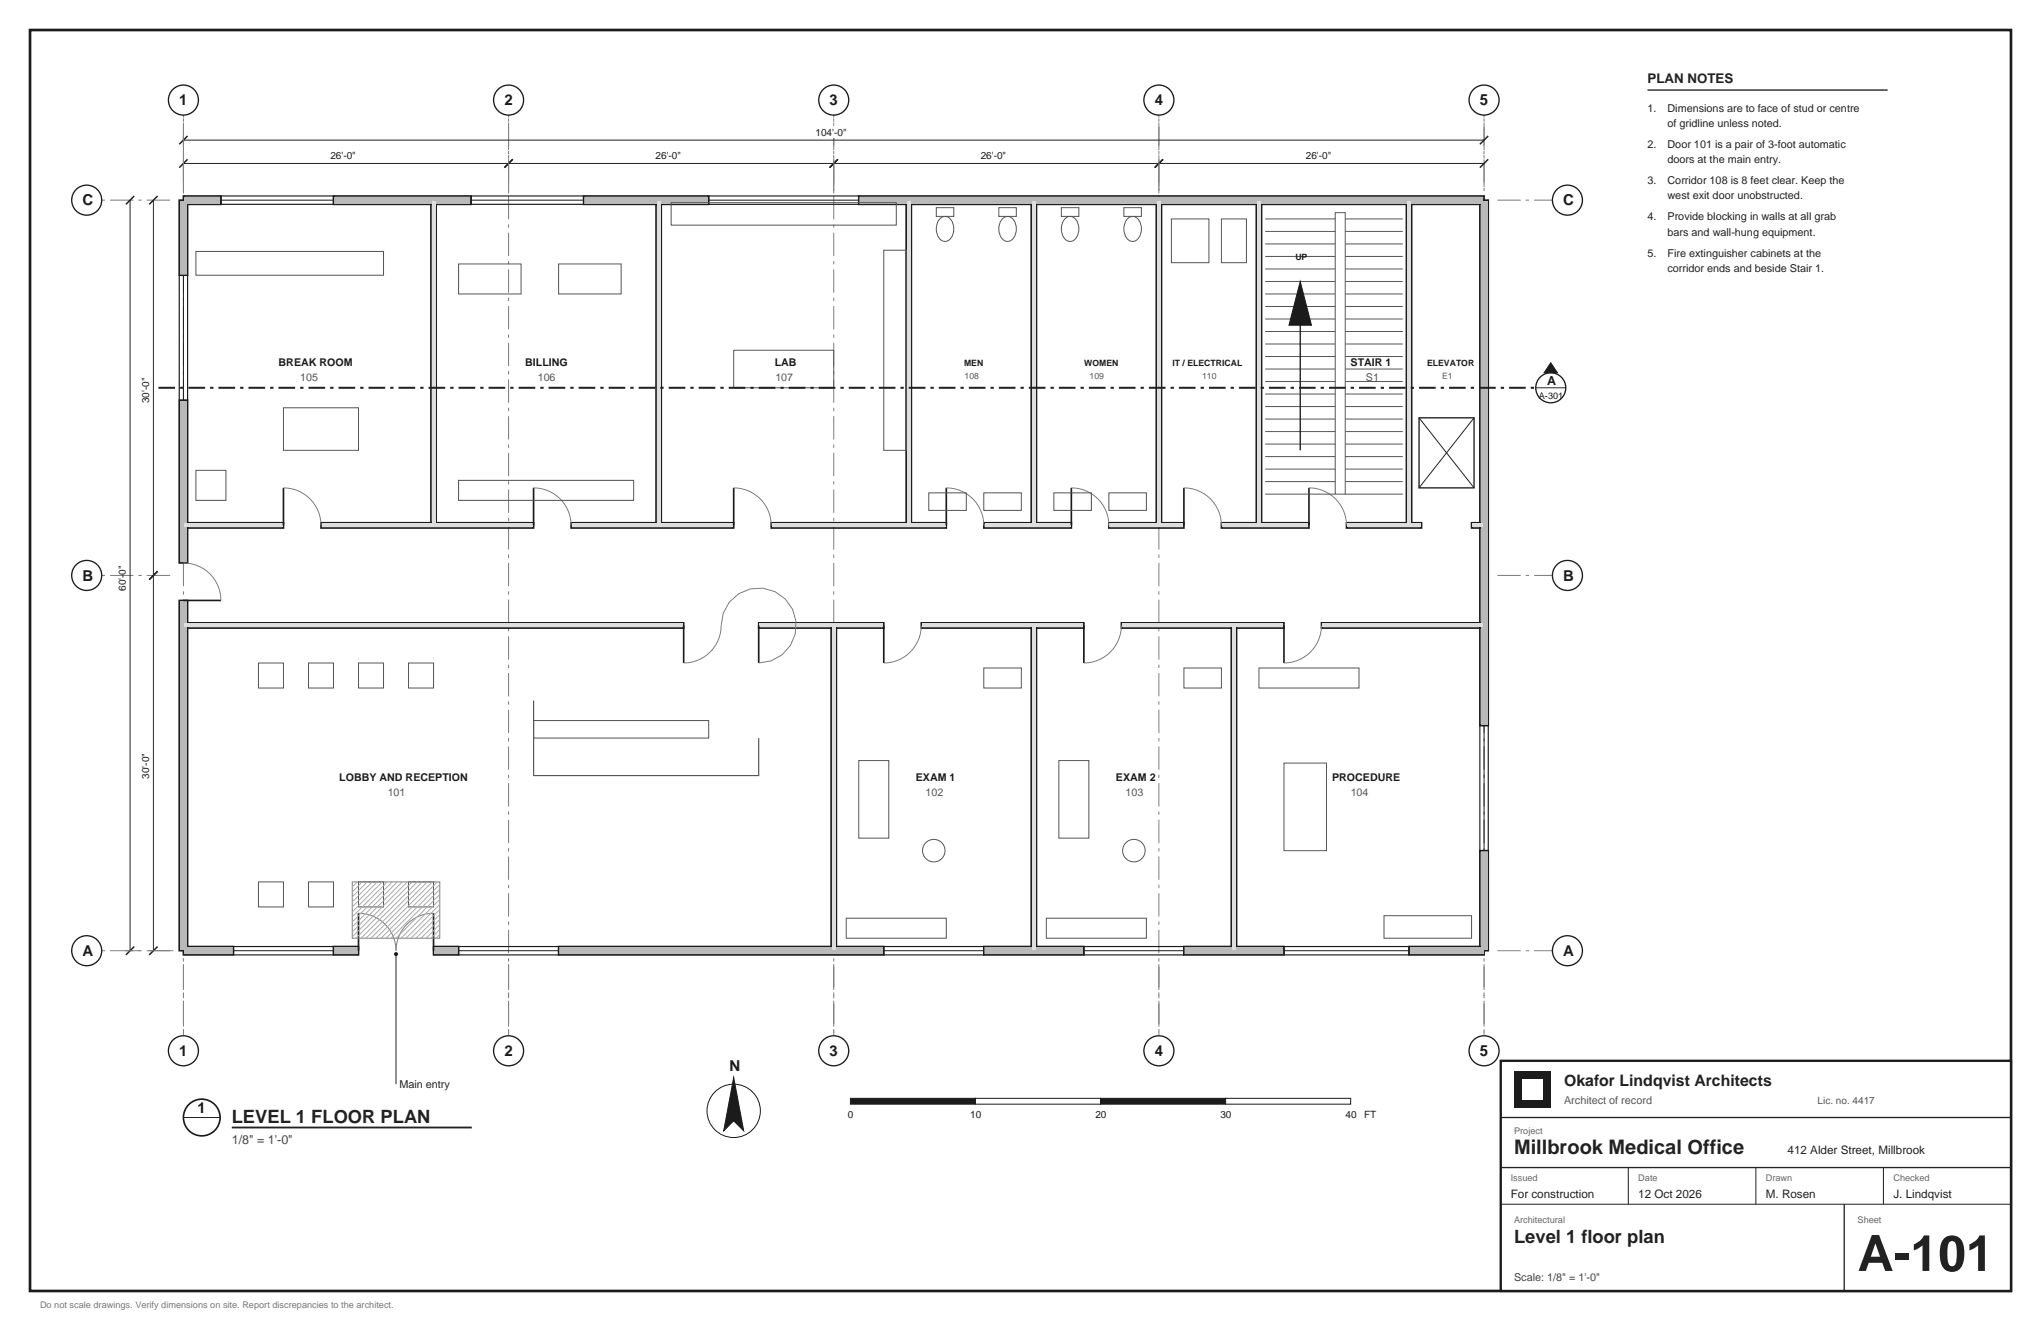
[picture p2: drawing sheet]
<svg xmlns="http://www.w3.org/2000/svg" width="432mm" height="279mm" viewBox="0 0 432 279" stroke-linecap="round" stroke-linejoin="round" font-family="sans-serif">
<path d="M6.3 6.4h419.1v266.6h-419.1z" fill="none" stroke="#1b1b1b" stroke-width=".56"/>
<path d="M38.8 224.9v-206.4" fill="none" stroke="#7d7d7d" stroke-width=".21" stroke-dasharray="4.9 1.1 .7 1.1" stroke-linecap="butt"/>
<circle cx="38.8" cy="21.2" r="3.2" fill="#fff" stroke="#1b1b1b" stroke-width=".28"/>
<path d="M38.8 39.5v-15.2" fill="none" stroke="#7d7d7d" stroke-width=".21" stroke-dasharray="4.9 1.1 .7 1.1" stroke-linecap="butt"/>
<circle cx="38.8" cy="222.2" r="3.2" fill="#fff" stroke="#1b1b1b" stroke-width=".28"/>
<path d="M38.8 203.9v15.2M107.6 224.9v-206.4" fill="none" stroke="#7d7d7d" stroke-width=".21" stroke-dasharray="4.9 1.1 .7 1.1" stroke-linecap="butt"/>
<circle cx="107.6" cy="21.2" r="3.2" fill="#fff" stroke="#1b1b1b" stroke-width=".28"/>
<path d="M107.6 39.5v-15.2" fill="none" stroke="#7d7d7d" stroke-width=".21" stroke-dasharray="4.9 1.1 .7 1.1" stroke-linecap="butt"/>
<circle cx="107.6" cy="222.2" r="3.2" fill="#fff" stroke="#1b1b1b" stroke-width=".28"/>
<path d="M107.6 203.9v15.2M176.4 224.9v-206.4" fill="none" stroke="#7d7d7d" stroke-width=".21" stroke-dasharray="4.9 1.1 .7 1.1" stroke-linecap="butt"/>
<circle cx="176.4" cy="21.2" r="3.2" fill="#fff" stroke="#1b1b1b" stroke-width=".28"/>
<path d="M176.4 39.5v-15.2" fill="none" stroke="#7d7d7d" stroke-width=".21" stroke-dasharray="4.9 1.1 .7 1.1" stroke-linecap="butt"/>
<circle cx="176.4" cy="222.2" r="3.2" fill="#fff" stroke="#1b1b1b" stroke-width=".28"/>
<path d="M176.4 203.9v15.2M245.2 224.9v-206.4" fill="none" stroke="#7d7d7d" stroke-width=".21" stroke-dasharray="4.9 1.1 .7 1.1" stroke-linecap="butt"/>
<circle cx="245.2" cy="21.2" r="3.2" fill="#fff" stroke="#1b1b1b" stroke-width=".28"/>
<path d="M245.2 39.5v-15.2" fill="none" stroke="#7d7d7d" stroke-width=".21" stroke-dasharray="4.9 1.1 .7 1.1" stroke-linecap="butt"/>
<circle cx="245.2" cy="222.2" r="3.2" fill="#fff" stroke="#1b1b1b" stroke-width=".28"/>
<path d="M245.2 203.9v15.2M314 224.9v-206.4" fill="none" stroke="#7d7d7d" stroke-width=".21" stroke-dasharray="4.9 1.1 .7 1.1" stroke-linecap="butt"/>
<circle cx="314" cy="21.2" r="3.2" fill="#fff" stroke="#1b1b1b" stroke-width=".28"/>
<path d="M314 39.5v-15.2" fill="none" stroke="#7d7d7d" stroke-width=".21" stroke-dasharray="4.9 1.1 .7 1.1" stroke-linecap="butt"/>
<circle cx="314" cy="222.2" r="3.2" fill="#fff" stroke="#1b1b1b" stroke-width=".28"/>
<path d="M36 201.1h-14.5M314 203.9v15.2" fill="none" stroke="#7d7d7d" stroke-width=".21" stroke-dasharray="4.9 1.1 .7 1.1" stroke-linecap="butt"/>
<circle cx="18.3" cy="201.1" r="3.2" fill="#fff" stroke="#1b1b1b" stroke-width=".28"/>
<path d="M316.8 201.1h11.6" fill="none" stroke="#7d7d7d" stroke-width=".21" stroke-dasharray="4.9 1.1 .7 1.1" stroke-linecap="butt"/>
<circle cx="331.6" cy="201.1" r="3.2" fill="#fff" stroke="#1b1b1b" stroke-width=".28"/>
<path d="M36 121.7h-14.5" fill="none" stroke="#7d7d7d" stroke-width=".21" stroke-dasharray="4.9 1.1 .7 1.1" stroke-linecap="butt"/>
<circle cx="18.3" cy="121.7" r="3.2" fill="#fff" stroke="#1b1b1b" stroke-width=".28"/>
<path d="M316.8 121.7h11.6" fill="none" stroke="#7d7d7d" stroke-width=".21" stroke-dasharray="4.9 1.1 .7 1.1" stroke-linecap="butt"/>
<circle cx="331.6" cy="121.7" r="3.2" fill="#fff" stroke="#1b1b1b" stroke-width=".28"/>
<path d="M36 42.3h-14.5" fill="none" stroke="#7d7d7d" stroke-width=".21" stroke-dasharray="4.9 1.1 .7 1.1" stroke-linecap="butt"/>
<circle cx="18.3" cy="42.3" r="3.2" fill="#fff" stroke="#1b1b1b" stroke-width=".28"/>
<path d="M316.8 42.3h11.6" fill="none" stroke="#7d7d7d" stroke-width=".21" stroke-dasharray="4.9 1.1 .7 1.1" stroke-linecap="butt"/>
<circle cx="331.6" cy="42.3" r="3.2" fill="#fff" stroke="#1b1b1b" stroke-width=".28"/>
<path d="M38.8 34.6h68.8" fill="none" stroke="#222" stroke-width=".21"/>
<path d="M39.7 33.7l-1.8 1.8M108.5 33.7l-1.8 1.8" fill="none" stroke="#222" stroke-width=".32"/>
<path d="M38.8 33.5v7.4" fill="none" stroke="#7d7d7d" stroke-width=".21"/>
<path d="M69.2 31.7h8v2.4h-8z" fill="#fff"/>
<path d="M107.6 34.6h68.8" fill="none" stroke="#222" stroke-width=".21"/>
<path d="M108.5 33.7l-1.8 1.8M177.3 33.7l-1.8 1.8" fill="none" stroke="#222" stroke-width=".32"/>
<path d="M107.6 33.5v7.4" fill="none" stroke="#7d7d7d" stroke-width=".21"/>
<path d="M138 31.7h8v2.4h-8z" fill="#fff"/>
<path d="M176.4 34.6h68.8" fill="none" stroke="#222" stroke-width=".21"/>
<path d="M177.3 33.7l-1.8 1.8M246.1 33.7l-1.8 1.8" fill="none" stroke="#222" stroke-width=".32"/>
<path d="M176.4 33.5v7.4" fill="none" stroke="#7d7d7d" stroke-width=".21"/>
<path d="M206.8 31.7h8v2.4h-8z" fill="#fff"/>
<path d="M245.2 34.6h68.8" fill="none" stroke="#222" stroke-width=".21"/>
<path d="M246.1 33.7l-1.8 1.8M314.9 33.7l-1.8 1.8" fill="none" stroke="#222" stroke-width=".32"/>
<path d="M245.2 33.5v7.4" fill="none" stroke="#7d7d7d" stroke-width=".21"/>
<path d="M275.6 31.7h8v2.4h-8z" fill="#fff"/>
<path d="M38.8 29.6h275.2" fill="none" stroke="#222" stroke-width=".21"/>
<path d="M39.7 28.8l-1.8 1.7M314.9 28.8l-1.8 1.7" fill="none" stroke="#222" stroke-width=".32"/>
<path d="M38.8 28.6v6.7" fill="none" stroke="#7d7d7d" stroke-width=".21"/>
<path d="M171.8 26.7h9.1v2.5h-9.1z" fill="#fff"/>
<path d="M27.5 42.3v158.8M32.5 42.3v158.8" fill="none" stroke="#222" stroke-width=".21"/>
<path d="M28.4 41.5l-1.8 1.7M33.3 41.5l-1.7 1.7M33.3 120.8l-1.7 1.8M28.4 200.2l-1.8 1.8M33.3 200.2l-1.7 1.8" fill="none" stroke="#222" stroke-width=".32"/>
<path d="M26.5 201.1h3.1M31.4 201.1h5.3" fill="none" stroke="#7d7d7d" stroke-width=".21"/>
<g fill="none" stroke="#1b1b1b" stroke-width=".35">
<path d="M37.9 42.3h1.8v15.9h-1.8zM38.8 41.4h7.9v1.8h-7.9zM70.6 41.4h29.1v1.8h-29.1zM91.2 42.3h1.1v68.8h-1.1zM123.5 41.4h26.4v1.8h-26.4zM138.8 42.3h1.1v68.8h-1.1zM181.7 41.4h132.3v1.8h-132.3zM191.7 42.3h1.1v68.8h-1.1zM218.2 42.3h1.1v68.8h-1.1zM244.6 42.3h1.1v68.8h-1.1zM265.8 42.3h1.1v68.8h-1.1zM297.5 42.3h1.2v68.8h-1.2z"/>
<path d="M313.1 42.3h1.8v111.2h-1.8zM37.9 84.7h1.8v34.4h-1.8zM38.8 110.6h21.2v1.1h-21.2zM67.9 110.6h45v1.1h-45zM120.8 110.6h34.4v1.1h-34.4zM163.2 110.6h37v1.1h-37zM208.1 110.6h18.6v1.1h-18.6zM234.6 110.6h15.9v1.1h-15.9zM258.4 110.6h18.5v1.1h-18.5zM284.9 110.6h15.8v1.1h-15.8zM311.3 110.6h2.7v1.1h-2.7zM37.9 127h1.8v74.1h-1.8z"/>
<path d="M38.8 131.7h105.8v1.1h-105.8zM160.5 131.7h26.5v1.1h-26.5zM175.8 132.3h1.1v68.8h-1.1zM194.9 131.7h34.4v1.1h-34.4zM218.2 132.3h1.1v68.8h-1.1zM237.2 131.7h34.4v1.1h-34.4zM260.5 132.3h1.1v68.8h-1.1zM279.6 131.7h34.4v1.1h-34.4zM313.1 179.9h1.8v21.2h-1.8zM38.8 200.2h10.6v1.8h-10.6zM70.6 200.2h5.2v1.8h-5.2zM91.7 200.2h5.3v1.8h-5.3z"/>
<path d="M118.2 200.2h68.8v1.8h-68.8zM208.1 200.2h21.2v1.8h-21.2zM250.5 200.2h21.1v1.8h-21.1zM298.1 200.2h15.9v1.8h-15.9z"/>
</g>
<g fill="#b9b9b9">
<path d="M39 200.4h10.2v1.4h-10.2z"/>
<path d="M70.7 200.4h5v1.4h-5z"/>
<path d="M91.9 200.4h4.9v1.4h-4.9z"/>
<path d="M118.4 200.4h68.4v1.4h-68.4z"/>
<path d="M208.3 200.4h20.8v1.4h-20.8z"/>
<path d="M250.6 200.4h20.9v1.4h-20.9z"/>
<path d="M298.3 200.4h15.5v1.4h-15.5z"/>
<path d="M39 41.6h7.6v1.4h-7.6z"/>
<path d="M70.7 41.6h28.8v1.4h-28.8z"/>
<path d="M123.6 41.6h26.2v1.4h-26.2z"/>
<path d="M181.9 41.6h131.9v1.4h-131.9z"/>
<path d="M38.1 127.2h1.4v73.7h-1.4z"/>
<path d="M38.1 84.8h1.4v34.1h-1.4z"/>
<path d="M38.1 42.5h1.4v15.5h-1.4z"/>
<path d="M313.3 180.1h1.4v20.8h-1.4z"/>
<path d="M313.3 42.5h1.4v110.8h-1.4z"/>
</g>
<g fill="#dedede">
<path d="M39 131.9h105.5v.8h-105.5z"/>
<path d="M160.7 131.9h26.1v.8h-26.1z"/>
<path d="M195.1 131.9h34v.8h-34z"/>
<path d="M237.4 131.9h34.1v.8h-34.1z"/>
<path d="M279.8 131.9h34v.8h-34z"/>
<path d="M39 110.7h20.8v.8h-20.8z"/>
<path d="M68.1 110.7h44.6v.8h-44.6z"/>
<path d="M121 110.7h34v.8h-34z"/>
<path d="M163.3 110.7h36.7v.8h-36.7z"/>
<path d="M208.3 110.7h18.2v.8h-18.2z"/>
<path d="M234.8 110.7h15.5v.8h-15.5z"/>
<path d="M258.6 110.7h18.2v.8h-18.2z"/>
<path d="M285 110.7h15.6v.8h-15.6z"/>
<path d="M311.5 110.7h2.3v.8h-2.3z"/>
<path d="M176 132.5h.8v68.4h-.8z"/>
<path d="M218.3 132.5h.8v68.4h-.8z"/>
<path d="M260.7 132.5h.7v68.4h-.7z"/>
<path d="M91.3 42.5h.8v68.4h-.8z"/>
<path d="M139 42.5h.7v68.4h-.7z"/>
<path d="M191.9 42.5h.7v68.4h-.7z"/>
<path d="M218.3 42.5h.8v68.4h-.8z"/>
<path d="M244.8 42.5h.8v68.4h-.8z"/>
<path d="M266 42.5h.7v68.4h-.7z"/>
<path d="M297.7 42.5h.8v68.4h-.8z"/>
</g>
<path d="M37.9 58.2h1.8v26.5h-1.8zM46.7 41.4h23.9v1.8h-23.9zM99.7 41.4h23.8v1.8h-23.8zM149.9 41.4h31.8v1.8h-31.8zM313.1 153.5h1.8v26.4h-1.8zM49.4 200.2h21.2v1.8h-21.2zM97 200.2h21.2v1.8h-21.2zM187 200.2h21.1v1.8h-21.1zM229.3 200.2h21.2v1.8h-21.2zM271.6 200.2h26.5v1.8h-26.5z" fill="none" stroke="#1b1b1b" stroke-width=".25"/>
<g fill="none" stroke="#1b1b1b" stroke-width=".21">
<path d="M38.8 58.2v26.5M46.7 42.3h23.9M99.7 42.3h23.8M149.9 42.3h31.8M314 153.5v26.4M49.4 201.1h21.2M97 201.1h21.2M187 201.1h21.1M229.3 201.1h21.2M271.6 201.1h26.5"/>
<circle cx="155.2" cy="234.9" r="5.6"/>
</g>
<g fill="none" stroke="#1b1b1b" stroke-width=".35">
<path d="M60 103.2v7.9M112.9 103.2v7.9M155.2 103.2v7.9M200.2 103.2v7.9M226.7 103.2v7.9M250.5 103.2v7.9M276.9 103.2v7.9M38.8 127h7.9M144.6 132.3v7.9M160.5 132.3v7.9M187 132.3v7.9M229.3 132.3v7.9"/>
<path d="M271.6 132.3v7.9M75.8 193.1v8M91.7 193.1v8"/>
<circle cx="42.7" cy="236.4" r="3.9"/>
</g>
<g fill="none" stroke="#7d7d7d" stroke-width=".21">
<path d="M38.8 119.1a7.9 7.9 0 0 1 7.9 7.9M60 103.2a7.9 7.9 0 0 1 7.9 7.9M112.9 103.2a7.9 7.9 0 0 1 7.9 7.9M155.2 103.2a7.9 7.9 0 0 1 8 7.9M200.2 103.2a7.9 7.9 0 0 1 7.9 7.9M226.7 103.2a7.9 7.9 0 0 1 7.9 7.9M250.5 103.2a7.9 7.9 0 0 1 7.9 7.9M276.9 103.2a7.9 7.9 0 0 1 8 7.9M194.9 132.3a7.9 7.9 0 0 1-7.9 7.9M237.2 132.3a7.9 7.9 0 0 1-7.9 7.9M279.6 132.3a7.9 7.9 0 0 1-8 7.9M144.6 140.2a7.9 7.9 0 0 0 8-7.9 7.9 7.9 0 0 1 7.9-7.9 7.9 7.9 0 0 1 8 7.9 7.9 7.9 0 0 1-8 7.9"/>
<path d="M74.5 186.5h18.5v11.9h-18.5zM75.8 193.1a7.9 7.9 0 0 1 8 8 7.9 7.9 0 0 1 7.9-8"/>
</g>
<path d="M112.9 148.2v15.8h47.6v-7.9" fill="none" stroke="#555" stroke-width=".25"/>
<g fill="none" stroke="#555" stroke-width=".21">
<path d="M41.5 53.2h39.6v5h-39.6zM97 55.8h13.2v6.4h-13.2zM118.2 55.8h13.2v6.4h-13.2zM142 42.9h47.6v4.7h-47.6zM187 52.9h4.7v42.3h-4.7zM198.1 43.9h3.7v1.9h-3.7zM199 46.1a1.59 1.59 0 0 1 2.5 1 3.1 3.1 0 0 1-1.1 3.9 1.88 1.88 0 0 1-2.2-1.9 3.3 3.3 0 0 1 .8-3zM211.3 43.9h3.7v1.9h-3.7zM212.2 46.1a1.59 1.59 0 0 1 2.6 1 3.1 3.1 0 0 1-1.1 3.9 1.88 1.88 0 0 1-2.3-1.9 3.3 3.3 0 0 1 .8-3zM224.5 43.9h3.7v1.9h-3.7zM225.5 46.1a1.59 1.59 0 0 1 2.5 1 3.1 3.1 0 0 1-1.1 3.9 1.88 1.88 0 0 1-2.3-1.9 3.3 3.3 0 0 1 .9-3zM237.8 43.9h3.7v1.9h-3.7z"/>
<path d="M238.7 46.1a1.59 1.59 0 0 1 2.5 1 3.1 3.1 0 0 1-1.1 3.9 1.88 1.88 0 0 1-2.3-1.9 3.3 3.3 0 0 1 .9-3zM247.8 46.3h8v9.3h-8zM258.4 46.3h5.3v9.3h-5.3zM267.7 59.5h14.8M267.7 56.9h14.8M267.7 54.2h14.8M267.7 51.6h14.8M267.7 48.9h14.8M267.7 46.3h14.8M282.5 45h2.1v59.5h-2.1zM284.6 59.5h12.2M284.6 56.9h12.2"/>
<path d="M284.6 54.2h12.2M284.6 51.6h12.2M284.6 48.9h12.2M284.6 46.3h12.2M155.2 74.1h21.2v7.9h-21.2zM267.7 78.1h14.8M267.7 75.4h14.8M267.7 72.8h14.8M267.7 70.1h14.8M267.7 67.5h14.8M267.7 64.8h14.8M267.7 62.2h14.8"/>
<path d="M284.6 78.1h12.2M284.6 75.4h12.2M284.6 72.8h12.2M284.6 70.1h12.2M284.6 67.5h12.2M284.6 64.8h12.2M284.6 62.2h12.2M41.5 99.5h6.3v6.3h-6.3zM60 86.3h15.8v8.9h-15.8zM267.7 99.2h14.8M267.7 96.6h14.8M267.7 93.9h14.8"/>
<path d="M267.7 91.3h14.8M267.7 88.6h14.8M267.7 86h14.8M267.7 83.3h14.8M267.7 80.7h14.8M284.6 99.2h12.2M284.6 96.6h12.2M284.6 93.9h12.2M284.6 91.3h12.2M284.6 88.6h12.2M284.6 86h12.2M284.6 83.3h12.2"/>
<path d="M284.6 80.7h12.2M97 101.6h37.1v4.2h-37.1zM196.5 104.2h7.9v3.7h-7.9zM208.1 104.2h8v3.7h-8zM223 104.2h7.9v3.7h-7.9zM234.6 104.2h7.9v3.7h-7.9zM267.7 104.5h14.8M267.7 101.9h14.8M284.6 104.5h12.2M284.6 101.9h12.2M54.7 140.2h5.3v5.3h-5.3zM65.3 140.2h5.3v5.3h-5.3z"/>
<path d="M75.8 140.2h5.3v5.3h-5.3zM86.4 140.2h5.3v5.3h-5.3zM112.9 152.4h37v3.7h-37zM208.1 141.3h8v4.2h-8zM250.5 141.3h7.9v4.2h-7.9zM266.3 141.3h21.2v4.2h-21.2zM181.7 160.9h6.3v16.4h-6.3zM224 160.9h6.4v16.4h-6.4zM271.6 161.4h9v18.5h-9zM54.7 186.5h5.3v5.3h-5.3zM65.3 186.5h5.3v5.3h-5.3zM75.8 186.5h5.3v5.3h-5.3z"/>
<path d="M86.4 186.5h5.3v5.3h-5.3zM179 194.2h21.2v4.2h-21.2zM221.4 194.2h21.1v4.2h-21.1zM292.8 193.7h18.5v4.7h-18.5z"/>
<circle cx="197.6" cy="179.9" r="2.38"/>
<circle cx="239.9" cy="179.9" r="2.38"/>
</g>
<path d="M275.1 63.5v31.7M300.2 88.4h11.7v14.8h-11.7z" fill="none" stroke="#1b1b1b" stroke-width=".28"/>
<g fill="#1b1b1b" stroke="#1b1b1b" stroke-width=".21">
<path d="M275.1 59.5l2.4 9.3h-4.8z"/>
<path d="M155.2 227.9l2.1 11.3-2.1-2.1-2.1 2.1z"/>
<path d="M179.9 232.3h26.5v1.2h-26.5z"/>
</g>
<path d="M300.2 88.4l11.7 14.8M311.9 88.4l-11.7 14.8M38.8 236.4h7.8" fill="none" stroke="#222" stroke-width=".21"/>
<g fill="none" stroke="#aaa" stroke-width=".21">
<path d="M74.5 186.5v.1M75.6 186.5l-1.1 1.1M76.6 186.5l-2.1 2.2M77.7 186.5l-3.2 3.3M78.8 186.5l-4.3 4.3M79.8 186.5l-5.3 5.4M80.9 186.5l-6.4 6.4M81.9 186.5l-7.4 7.5M83 186.5l-8.5 8.5M84 186.5l-9.5 9.6M85.1 186.5l-10.6 10.7M86.2 186.5l-11.7 11.7"/>
<path d="M87.2 186.5l-11.9 11.9M88.3 186.5l-11.9 11.9M89.3 186.5l-11.9 11.9M90.4 186.5l-11.9 11.9M91.5 186.5l-11.9 11.9M92.5 186.5l-11.9 11.9M93.1 187l-11.4 11.4M93.1 188.1l-10.4 10.3M93.1 189.1l-9.3 9.3M93.1 190.2l-8.3 8.2M93.1 191.2l-7.2 7.2M93.1 192.3l-6.1 6.1"/>
<path d="M93.1 193.4l-5.1 5M93.1 194.4l-4 4M93.1 195.5l-3 2.9M93.1 196.5l-1.9 1.9M93.1 197.6l-.8 .8"/>
</g>
<path d="M49 238.5h50.8" fill="none" stroke="#222" stroke-width=".39"/>
<path d="M206.4 232.3h26.4v1.2h-26.4z" fill="#fff" stroke="#1b1b1b" stroke-width=".21"/>
<path d="M232.8 232.3h26.5v1.2h-26.5z" fill="#1b1b1b" stroke="#1b1b1b" stroke-width=".21"/>
<path d="M259.3 232.3h26.5v1.2h-26.5z" fill="#fff" stroke="#1b1b1b" stroke-width=".21"/>
<path d="M33.5 82h291.1" fill="none" stroke="#222" stroke-width=".42" stroke-dasharray="3.5 1.1 .7 1.1" stroke-linecap="butt"/>
<circle cx="328.1" cy="82" r="3.2" fill="#fff" stroke="#1b1b1b" stroke-width=".28"/>
<path d="M324.9 82h6.4M83.8 201.8v27.5" fill="none" stroke="#222" stroke-width=".21"/>
<path d="M328.1 76.7l1.4 2.1h-2.8z" fill="#1b1b1b" stroke="#1b1b1b" stroke-width=".21"/>
<circle cx="83.8" cy="201.8" r=".42" fill="#1b1b1b"/>
<path d="M348.5 19.1h50.8" fill="none" stroke="#222" stroke-width=".28"/>
<path d="M317.5 224.4h107.9v48.6h-107.9z" fill="#fff" stroke="#1b1b1b" stroke-width=".49"/>
<path d="M317.5 236.4h107.9" fill="none" stroke="#222" stroke-width=".28"/>
<path d="M320.3 226.5h7.8v7.7h-7.8z" fill="#1b1b1b"/>
<path d="M322.1 228.2h4.2v4.3h-4.2z" fill="#fff"/>
<path d="M317.5 246.9h107.9M390.2 254.7v18.3" fill="none" stroke="#222" stroke-width=".28"/>
<path d="M317.5 254.7h107.9M344.5 246.9v7.8M371.5 246.9v7.8M398.5 246.9v7.8" fill="none" stroke="#222" stroke-width=".21"/>
<text font-size="10.6" fill="#222" x="393" y="268.8">A-101</text>
<text font-size="4.2" fill="#222" x="320.3" y="244.1">Millbrook Medical Office</text>
<g font-size="3.9" fill="#222">
<text x="49" y="237.4">LEVEL 1 FLOOR PLAN</text>
<text x="320.3" y="262.8">Level 1 floor plan</text>
</g>
<text font-size="3.4" fill="#222" x="330.9" y="229.7">Okafor Lindqvist Architects</text>
<g font-size="3.2" fill="#1b1b1b">
<text x="37.9" y="22.3">1</text>
<text x="106.7" y="22.3">2</text>
<text x="175.5" y="22.3">3</text>
<text x="244.3" y="22.3">4</text>
<text x="313.1" y="22.3">5</text>
<text x="17.5" y="43.5">C</text>
<text x="330.7" y="43.5">C</text>
<text x="17.5" y="122.8">B</text>
<text x="330.7" y="122.8">B</text>
<text x="17.5" y="202.2">A</text>
<text x="330.7" y="202.2">A</text>
<text x="37.9" y="223.4">1</text>
<text x="106.7" y="223.4">2</text>
<text x="154.3" y="226.5">N</text>
<text x="175.5" y="223.4">3</text>
<text x="244.3" y="223.4">4</text>
<text x="313.1" y="223.4">5</text>
<text x="41.8" y="235.5">1</text>
</g>
<text font-size="2.8" fill="#222" x="348.5" y="17.6">PLAN NOTES</text>
<text font-size="2.6" fill="#1b1b1b" x="327.3" y="81.4">A</text>
<text font-size="2.6" fill="#444" x="49" y="242">1/8&quot; = 1'-0&quot;</text>
<g font-size="2.5" fill="#222">
<text x="378.2" y="244.1">412 Alder Street, Millbrook</text>
<text x="319.6" y="253.3">For construction</text>
<text x="346.6" y="253.3">12 Oct 2026</text>
<text x="373.6" y="253.3">M. Rosen</text>
<text x="400.6" y="253.3">J. Lindqvist</text>
</g>
<g font-size="2.3" fill="#222">
<text x="348.5" y="23.6">1.</text>
<text x="352.8" y="23.6">Dimensions are to face of stud or centre</text>
<text x="352.8" y="26.8">of gridline unless noted.</text>
<text x="348.5" y="31.3">2.</text>
<text x="352.8" y="31.3">Door 101 is a pair of 3-foot automatic</text>
<text x="352.8" y="34.5">doors at the main entry.</text>
<text x="348.5" y="38.9">3.</text>
<text x="352.8" y="38.9">Corridor 108 is 8 feet clear. Keep the</text>
<text x="348.5" y="46.6">4.</text>
<text x="352.8" y="42.2">west exit door unobstructed.</text>
<text x="352.8" y="46.6">Provide blocking in walls at all grab</text>
<text x="352.8" y="49.8">bars and wall-hung equipment.</text>
<text x="348.5" y="54.3">5.</text>
<text x="352.8" y="54.3">Fire extinguisher cabinets at the</text>
<text x="352.8" y="57.5">corridor ends and beside Stair 1.</text>
<text x="84.5" y="230.1">Main entry</text>
</g>
<g font-size="2.3" fill="#1b1b1b">
<text x="58.9" y="77.4">BREAK ROOM</text>
<text x="111.1" y="77.4">BILLING</text>
<text x="163.9" y="77.4">LAB</text>
<text x="285.7" y="77.4">STAIR 1</text>
<text x="71.8" y="165.3">LOBBY AND RECEPTION</text>
<text x="193.8" y="165.3">EXAM 1</text>
<text x="236.1" y="165.3">EXAM 2</text>
<text x="281.8" y="165.3">PROCEDURE</text>
</g>
<g font-size="2.3" fill="#555">
<text x="63.5" y="80.6">105</text>
<text x="113.8" y="80.6">106</text>
<text x="164" y="80.6">107</text>
<text x="289" y="80.6">S1</text>
<text x="82" y="168.4">101</text>
<text x="195.8" y="168.4">102</text>
<text x="238.1" y="168.4">103</text>
<text x="285.8" y="168.4">104</text>
<text x="330.9" y="233.5">Architect of record</text>
</g>
<text font-size="2.3" fill="#444" x="320.3" y="270.9">Scale: 1/8&quot; = 1'-0&quot;</text>
<g font-size="2.1" fill="#1b1b1b">
<text x="172.5" y="28.8">104'-0&quot;</text>
<text x="69.9" y="33.7">26'-0&quot;</text>
<text x="138.7" y="33.7">26'-0&quot;</text>
<text x="207.5" y="33.7">26'-0&quot;</text>
<text x="276.3" y="33.7">26'-0&quot;</text>
<text x="31.6" y="85.3" transform="rotate(-90 31.6 85.3)">30'-0&quot;</text>
<text x="26.6" y="125" transform="rotate(-90 26.6 125)">60'-0&quot;</text>
<text x="31.6" y="164.7" transform="rotate(-90 31.6 164.7)">30'-0&quot;</text>
<text x="179.4" y="236.4">0</text>
<text x="205.3" y="236.4">10</text>
<text x="231.7" y="236.4">20</text>
<text x="258.2" y="236.4">30</text>
<text x="284.6" y="236.4">40</text>
</g>
<text font-size="2.1" fill="#555" x="384.5" y="233.5">Lic. no. 4417</text>
<text font-size="2.1" fill="#222" x="288.6" y="236.4">FT</text>
<text font-size="1.9" fill="#1b1b1b" x="325.6" y="84.5">A-301</text>
<g font-size="1.9" fill="#666">
<text x="320.3" y="239.9">Project</text>
<text x="319.6" y="249.8">Issued</text>
<text x="346.6" y="249.8">Date</text>
<text x="373.6" y="249.8">Drawn</text>
<text x="400.6" y="249.8">Checked</text>
<text x="320.3" y="258.6">Architectural</text>
<text x="393" y="258.6">Sheet</text>
</g>
<text font-size="1.9" fill="#777" x="8.5" y="276.6">Do not scale drawings. Verify dimensions on site. Report discrepancies to the architect.</text>
<g font-size="1.8" fill="#1b1b1b">
<text x="274.1" y="55">UP</text>
<text x="204" y="77.4">MEN</text>
<text x="229.4" y="77.4">WOMEN</text>
<text x="248.1" y="77.4">IT / ELECTRICAL</text>
<text x="301.9" y="77.4">ELEVATOR</text>
</g>
<g font-size="1.8" fill="#555">
<text x="204.1" y="80.2">108</text>
<text x="230.5" y="80.2">109</text>
<text x="254.3" y="80.2">110</text>
<text x="305.1" y="80.2">E1</text>
</g>
</svg>
